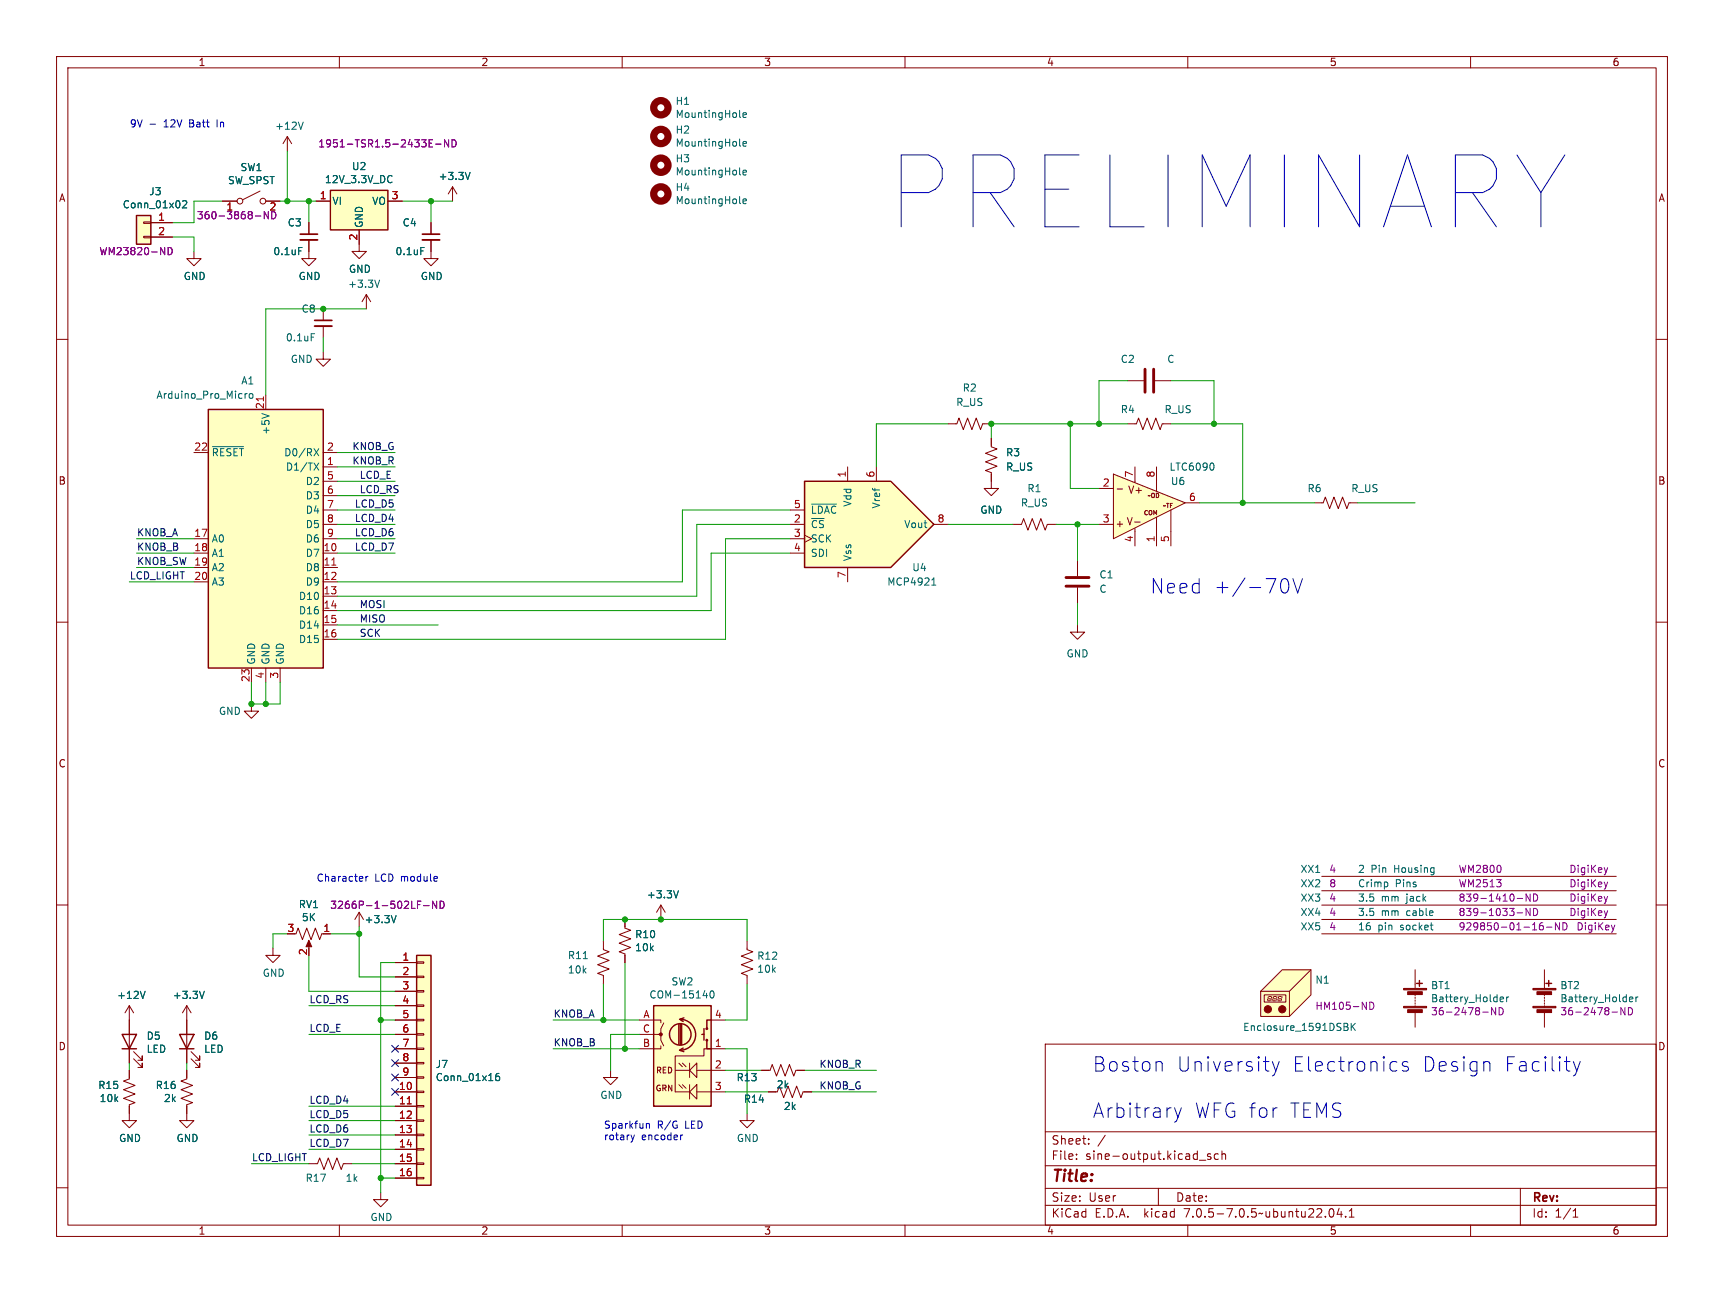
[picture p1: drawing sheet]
<svg xmlns="http://www.w3.org/2000/svg" width="305mm" height="229mm" viewBox="0 0 305 229" stroke-linecap="round" stroke-linejoin="round" font-family="sans-serif">
<g fill="none" stroke="#840000" stroke-width=".18">
<path d="M10 10h284.8v208.6h-284.8zM12 12h280.8v204.6h-280.8zM60 10v2M110 10v2M160 10v2M210 10v2M260 10v2M80 33l-.8 1.3M80 33v2.6M80 33l.8 1.3M10 60h2M292.8 60h2"/>
<path d="M10 110h2M292.8 110h2M10 160h2M292.8 160h2M69.8 170.2h3.9M69.8 172.7h3.9M69.8 175.3h3.9M69.8 177.8h3.9M73.7 177.7h1.2v.2h-1.2zM73.7 175.1h1.2v.3h-1.2zM73.7 172.6h1.2v.2h-1.2zM73.7 170.1h1.2v.2h-1.2z"/>
<path d="M110.5 162.6v1.5l1 .4-2 .7 2 .8-2 .8 2 .7-2 .8 1 .4v1.5M116.8 160l-.7 1.3M116.8 160v2.6M116.8 160l.8 1.3M69.8 193h3.9M69.8 195.6h3.9M69.8 198.1h3.9M69.8 180.3h3.9M69.8 182.9h3.9M69.8 185.4h3.9M69.8 188h3.9M69.8 190.5h3.9"/>
<path d="M73.7 198h1.2v.2h-1.2zM73.7 195.5h1.2v.2h-1.2zM73.7 192.9h1.2v.3h-1.2zM73.7 190.4h1.2v.2h-1.2zM73.7 187.8h1.2v.3h-1.2zM73.7 185.3h1.2v.2h-1.2zM73.7 182.8h1.2v.2h-1.2zM73.7 180.2h1.2v.3h-1.2zM184.8 184.6h108v32h-108zM10 210h2M60 216.6v2M69.8 200.7h3.9"/>
<path d="M69.8 203.2h3.9M69.8 205.7h3.9M69.8 208.3h3.9M73.7 208.2h1.2v.2h-1.2zM73.7 205.6h1.2v.3h-1.2zM73.7 203.1h1.2v.2h-1.2zM73.7 200.5h1.2v.3h-1.2zM110 216.6v2M160 216.6v2M184.8 213.1h108M184.8 210.1h108M184.8 206.1h108"/>
<path d="M184.8 200.1h108M190.3 204.8v.2M190.3 204.1v.1M192.5 202.1v.2M192.5 201.4v.1M195.4 200.7l-1.3 1.9M204.8 210.1v3M210 216.6v2M212 205.1h1.2M214 204.1l-.3-.1-.2 .2v.2l.5 .2v.3h-.5M215.4 204.1l-.4-.1-.3 .3v.4l.1 .2h.6M216 204.1l.3-.1 .3 .1 .1 .9"/>
<path d="M216 203.5v1.5M234.3 215v.2M235.1 213.8l.2-.1a.81 .81 0 0 1 .6 .6 .81 .81 0 0 1-.3 .8l-.1 .1a.81 .81 0 0 1-.4-1.4zM236.8 213.6l-.4 1.1h.9M237.1 214.2v1M237.9 215v.2M238.5 215.2h.9M238.5 214.1l.5-.4v1.5M260 216.6v2M268.8 210.1v6.5M278.1 215.2h.9M278.1 214.1l.4-.4v1.5"/>
<path d="M292.8 210h2"/>
</g>
<path d="M73.7 168.9h2.5v40.7h-2.5z" fill="#ffffc2" stroke="#ffffc2" stroke-width=".18"/>
<path d="M73.7 168.9h2.5v40.7h-2.5z" fill="none" stroke="#840000" stroke-width=".25"/>
<path d="M72 195.2h.7" fill="none" stroke="#a90000" stroke-width=".18"/>
<path d="M83.1 30.5l-.4 1.2M130.8 25.8l.1 .1M131.4 25.4l.6-.1-.1-.2-.4-.1-.1 .2v.6h.5M119.9 157.5l-.4 1.2M88.2 189.8h-.3a.85 .85 0 0 0 0 1.3l.4-.2v-.4l-.2-.2h-.4l-.1 .2" fill="none" stroke="#006464" stroke-width=".18"/>
<circle cx="116.8" cy="24.1" r="1.27" fill="none" stroke="#840000" stroke-width="1.3"/>
<path d="M142.2 85.1h15.3l7.6 7.6-7.6 7.6h-15.3z" fill="#ffffc2"/>
<g fill="none" stroke="#840000" stroke-width=".25">
<path d="M142.2 85.1h15.3l7.6 7.6-7.6 7.6h-15.3zM115.6 177.8h10.1v17.8h-10.1zM120.9 180l-.8 .2 .7 .4M120 181.1v3.6M120.3 180.2a2.73 2.73 0 0 1 2.7 2.7 2.73 2.73 0 0 1-2.7 2.8M120.3 181.1v3.6M120.5 181.1v3.6M120.8 185.3l-.7 .4 .8 .2M124.1 182.9h.4M124.5 181.9v2M125 183.9v1.5h.7M125.7 180.3h-.7v1.6"/>
<circle cx="120.3" cy="182.9" r="1.9"/>
<circle cx="125" cy="183.9" r=".13"/>
<circle cx="125" cy="181.9" r=".13"/>
</g>
<g fill="none" stroke="#840000" stroke-width=".18">
<path d="M139.7 92.7h2.5M139.7 95.3h2.5M139.7 97.8h2.5M139.7 90.2h2.5M142.2 94.6l1.3 .7-1.3 .6M149.9 82.6v2.5M154.9 82.6v2.5M165.1 92.7h2.5M149.9 100.3v2.6M48.3 167.6v1.3h1.2l-1.2 1.3-1.3-1.3h1.3M52.1 165.1h.2l.4-1 .8 2 .7-2 .8 2 .8-2 .7 2 .4-1M54.6 166.6v1"/>
<path d="M57.1 165.1h1.3M132.1 166.4v1.5l1 .4-2 .7 2 .8-2 .8 2 .7-2 .8 1 .4v1.5M107.9 189.2v1.3h1.3l-1.3 1.3-1.2-1.3h1.2M113 180.3h3.8v.5M113 182.9h3.8v1l.5 1M116.8 184.9v.5h-3.8M117.3 180.8l-.5 1.1v1h-.5M119.4 189.2h2.5M120 191.8l.6 .6M120 188l.6 .6M120.6 191.8l.7 .6M120.6 188l.7 .6"/>
<path d="M121.9 188v2.5M121.9 191.8v2.5M123.2 191.8v2.5l-1.3-1.3zM123.2 188v2.5l-1.3-1.3zM123.2 193h5.1M123.2 189.2h5.1M125.7 180.3h2.6M128.3 185.4h-3.8v1.3h-5.1v6.3h2.5M132.1 196.9v1.2h1.2l-1.2 1.3-1.3-1.3h1.3"/>
</g>
<path d="M143.5 89.1h4.4M164.7 103.4h.8M164.9 102.5l.2-.3v1.2M124.3 176h.8M125.6 175.3l.2-.1a.68 .68 0 0 1 .5 .6 .68 .68 0 0 1-.5 .6l-.2-.1-.1-.3z" fill="none" stroke="#006464" stroke-width=".18"/>
<path d="M115.6 177.8h10.1v17.8h-10.1z" fill="#ffffc2" stroke="#ffffc2" stroke-width=".18"/>
<g fill="#840000" stroke="#840000" stroke-width=".18">
<path d="M54.6 166.2l.5 1.2h-1z"/>
<circle cx="116.8" cy="182.9" r=".25"/>
</g>
<path d="M73.8 159.3h.6M77.2 159.3v1.3l-.7-1.3v1.3M77.8 159.3a.64 .64 0 0 1 .7 .7 .64 .64 0 0 1-.7 .6zM74.9 160.1h1" fill="none" stroke="#840084" stroke-width=".18"/>
<path d="M226.7 171.5h5.1v4.4l-3.8 3.8h-5.1v-4.4z" fill="#ffffc2"/>
<g fill="none" stroke="#840000" stroke-width=".18">
<path d="M57.1 54.6v2M57.1 57.7v2M64.8 52.1l.7 1.2M64.8 52.1v2.5M64.8 52.1l-.8 1.2M47 69.9v2.5M34.3 97.8h2.5M34.3 95.3h2.5M34.3 80h2.5M57.1 82.6h2.6M57.1 97.8h2.6M57.1 95.3h2.6"/>
<path d="M57.1 80h2.6M57.1 85.1h2.6M57.1 87.6h2.6M57.1 90.2h2.6M57.1 92.7h2.6M175.3 85.1v1.3h1.2l-1.2 1.2-1.3-1.2h1.3M34.3 100.3h2.5M34.3 102.9h2.5M44.4 118.1v2.6M47 118.1v2.6M49.5 118.1v2.6M57.1 100.3h2.6"/>
<path d="M57.1 102.9h2.6M57.1 105.4h2.6M57.1 108h2.6M57.1 110.5h2.6M57.1 113h2.6M233.7 154.9h52M22.9 177.8v10.2M22.9 177.8l-.8 1.3M22.9 177.8l.7 1.3M33 177.8v10.2M33 177.8l-.7 1.3M33 177.8l.8 1.3"/>
<path d="M63.5 161.3l-.8 1.3M63.5 161.3v2.5M63.5 161.3l.8 1.3M106.7 166.4v1.5l1 .4-2 .7 2 .8-2 .8 2 .7-2 .8 1 .4v1.5M223.5 175.9h3.8v1.3h-3.8zM224.1 176.6v.2M224.2 176.9h.3M224.2 176.2v.3M224.3 176.6h.3M224.4 176.2h.3M224.7 176.6v.3M224.8 176.2v.3"/>
<path d="M225 176.6v.2M225.1 176.9h.4M225.1 176.2v.3M225.2 176.6h.3M225.3 176.2h.3M225.7 176.6l-.1 .3M225.8 176.2l-.1 .3M226 176.6l-.1 .2M226 176.9h.4M226.1 176.2l-.1 .3M226.1 176.6h.3M226.2 176.2h.3"/>
<path d="M226.6 176.6l-.1 .3M226.7 176.2l-.1 .3M226.7 171.5h5.1v4.4l-3.8 3.8h-5.1v-4.4zM228 175.3v4.4M231.8 171.5l-3.8 3.8h-5.1M233.7 165.1h52M233.7 160h52M250.2 171.5v3.3M250.2 175.8v.2M250.2 176.3v.2M250.2 176.8v.2M250.2 177.3v.2"/>
<path d="M250.2 177.8v.3M250.2 179.1v2.5M273 171.5v3.3M273 175.8v.2M273 176.3v.2M273 176.8v.2M273 177.3v.2M273 177.8v.3M273 179.1v2.5M22.9 189.2v1.6l-1.1 .3 2.1 .8-2.1 .8 2.1 .7-2.1 .8 2.1 .7-1 .4v2.8h1.2l-1.2 1.3-1.3-1.3h1.3M23.6 187.2l1.5 1.5v-.7v.7h-.7M23.6 185.9l1.5 1.6v-.8v.8h-.7"/>
<path d="M33 189.2v1.6l-1 .3 2 .8-2 .8 2 .7-2 .8 2 .7-1 .4v2.8h1.3l-1.3 1.3-1.3-1.3h1.3M33.8 187.2l1.5 1.5v-.7v.7h-.8M33.8 185.9l1.5 1.6v-.8v.8h-.8M134.6 189.2h1.5l.4-1 .8 2 .7-2 .8 2 .8-2 .7 2 .4-1h1.5M135.9 193h1.3M137.4 193l.4-1 .8 2.1 .7-2.1 .8 2.1 .7-2.1 .8 2.1 .4-1.1h1.5M54.6 205.7h1.5l.4-1 .8 2.1 .7-2.1 .8 2.1 .8-2.1 .7 2.1 .4-1.1h1.5M67.3 210.8v1.3h1.3l-1.3 1.3-1.3-1.3h1.3"/>
</g>
<g fill="#840000" stroke="#840000" stroke-width=".18">
<path d="M271 177.9h4.1v.3h-4.1z"/>
<path d="M271 174.8h4.1v.2h-4.1z"/>
<path d="M271.7 178.5h2.6v.5h-2.6z"/>
<path d="M271.7 175.3h2.6v.5h-2.6z"/>
<path d="M248.2 177.9h4v.3h-4z"/>
<path d="M248.2 174.8h4v.2h-4z"/>
<path d="M248.9 178.5h2.6v.5h-2.6z"/>
<path d="M248.9 175.3h2.6v.5h-2.6z"/>
<circle cx="224.2" cy="178.4" r=".63"/>
<circle cx="226.7" cy="178.4" r=".63"/>
</g>
<g fill="none" stroke="#006464" stroke-width=".18">
<path d="M130.8 36h.1M130.8 20.7l.1 .1M130.8 30.9h.1M131.4 35.6l.6-.1-.1-.3h-.4l-.1 .1v.7h.5M131.4 20.3l.6-.1-.1-.2-.4-.1-.1 .2v.6h.5M131.4 30.5l.6-.1-.1-.3h-.4l-.1 .2v.6h.5M55 59h.6M67.1 49.5l-.4 1.3M37.6 79h5.5M43.3 69.6v.8M43.7 69.6l-.4 .2M44.1 69.7l.2-.1 .4 .1v.5l-.1 .2h-.3l-.2-.1z"/>
<path d="M55.5 79.3l.9 1.3M56.4 79.3l-.9 1.3M55.5 81.9l.9 1.2M56.4 81.9l-.9 1.2M253.4 153.4l.1 .1M253.5 153.4v1.2M253.5 154.2h-.1M25.7 175.3l-.5 1.2M36.1 175.3l-.4 1.2M70 161.9l-.4 1.2M252.9 163.6h.4M253.2 164.4h.1"/>
<path d="M265.3 177h.5M265.3 176.3h.3l.2 .3-.6 .1M266.4 176.3v.8M266.7 176.3l-.3 .2M288.1 177h.5M288.1 176.3h.4l.2 .3-.6 .1M289.2 176.3v.8M289.6 176.3l-.4 .2M237.6 180.9l.6 .1 .1 .3-.3 .2M237.6 181.5h.4M238 181.5l.3 .3v.3l-.7 .1M238.9 180.9v1.3"/>
<path d="M239.1 181.5l.5 .7M239.6 180.9l-.7 .7"/>
</g>
<g fill="none" stroke="#840084" stroke-width=".18">
<path d="M268.2 158.8h1M270.5 158.1v1.2l-.7-1.2v1.2M271.1 158.1a.64 .64 0 0 1 .8 .6 .64 .64 0 0 1-.8 .6zM284.2 153.4l-.3 .8M284.2 158.5l-.3 .8M242.2 177.2a.64 .64 0 0 1 .7 .6 .64 .64 0 0 1-.7 .7zM264.4 178.2v1.2l-.7-1.2v1.2M265 178.2v1.2a.66 .66 0 0 0 .8-.5 .66 .66 0 0 0-.5-.7M272.4 163.6h.2l.3 .3-.1 .4-.4 .1M272.8 163.1l-.4 .1M273.4 163.9h1M275.7 163.1v1.3l-.7-1.3v1.3"/>
<path d="M276.3 163.1a.64 .64 0 0 1 .8 .7 .64 .64 0 0 1-.8 .6zM285.5 163.6l-.3 .8M287.3 178.2v1.2l-.7-1.2v1.2M287.9 178.2v1.2a.66 .66 0 0 0 .7-.5 .66 .66 0 0 0-.4-.7"/>
</g>
<path d="M36.8 72.4h20.3v45.7h-20.3zM250.4 173.9h1.1M251 173.4v1M273.3 173.9h1M273.8 173.4v1M21.6 182.9h2.5l-1.2 2.5zM21.6 185.4h2.5M31.7 182.9h2.6l-1.3 2.5zM31.7 185.4h2.6" fill="none" stroke="#840000" stroke-width=".25"/>
<g fill="none" stroke="#840000" stroke-width="1.3">
<circle cx="116.8" cy="19" r="1.27"/>
<circle cx="116.8" cy="34.3" r="1.27"/>
<circle cx="116.8" cy="29.2" r="1.27"/>
</g>
<path d="M36.8 72.4h20.3v45.7h-20.3z" fill="#ffffc2" stroke="#ffffc2" stroke-width=".18"/>
<path d="M46.6 70.2v.7M58.7 99.9h.7" fill="none" stroke="#a90000" stroke-width=".18"/>
<path d="M55.6 57.7h3.1" fill="none" stroke="#840000" stroke-width=".33"/>
<path d="M55.6 56.6h3.1" fill="none" stroke="#840000" stroke-width=".3"/>
<path d="M196.8 83.8l12.7 5.1-12.7 6.4z" fill="#ffffc2"/>
<g fill="none" stroke="#840000" stroke-width=".18">
<path d="M25.4 39.2h1.3v.3h-1.3zM26.7 39.4h3.8M39.4 35.6h2.5M46 33.8l-3.1 1.5M47 35.6h2.5M50.8 24.1l-.8 1.3M50.8 24.1v2.6M50.8 24.1l.8 1.3M54.6 39.4v2M55.9 35.6h2.5M68.6 35.6h2.5M76.2 39.4v2"/>
<path d="M25.4 41.8h1.3v.2h-1.3zM26.7 41.9h3.8M34.3 44.5v1.2h1.3l-1.3 1.3-1.3-1.3h1.3M54.6 42.4v3.3h1.3l-1.3 1.3-1.3-1.3h1.3M63.5 40.6v3.9h1.3l-1.3 1.2-1.3-1.2h1.3M76.2 42.4v3.3h1.3l-1.3 1.3-1.3-1.3h1.3M57.1 62.2v1.3h-1.2l1.2 1.3 1.3-1.3h-1.3M167.6 74.9h1.6l.3-1 .8 2 .8-2 .7 2 .8-2 .8 2 .3-1h1.6M175.3 77.5v1.5l1 .4-2.1 .7 2.1 .8-2.1 .8 2.1 .7-2.1 .8 1.1 .4v1.5M199.4 74.9h1.5l.4-1 .8 2 .7-2 .8 2 .7-2 .8 2 .4-1h1.5M199.4 67.3h2.8M204.2 67.3h2.8"/>
<path d="M179.1 92.7h1.5l.4-1 .7 2 .8-2 .8 2 .7-2 .8 2 .4-1h1.5M190.5 99.1v2.8M194.3 86.4h2.5M194.3 92.7h2.5M196.8 83.8l12.7 5.1-12.7 6.4zM197.5 86.5h1M200.6 92.3h1M200.7 82.6v2.7M200.7 94v2.5M204.5 82.6v4.3M204.5 91.4v5.1M207 90.2v6.3"/>
<path d="M209.5 88.9h2.6M232.4 88.9h1.5l.4-1 .8 2 .7-2 .8 2 .8-2 .7 2 .4-1h1.5M190.5 110.5v1.3h1.3l-1.3 1.2-1.3-1.2h1.3M190.5 103.9v2.8M44.4 124.5v1.2h-1.2l1.2 1.3 1.3-1.3h-1.3M233.7 157.5h52M57.1 165.1h1.3M69.8 170.2h3.9M69.8 172.7h3.9M69.8 175.3h3.9M69.8 177.8h3.9M110.5 162.6v1.2"/>
<path d="M110.5 168.9v1.3M233.7 162.6h52M22.9 180.3v2.6M22.9 185.4v2.6M22.9 189.2v1.3M22.9 195.6v1.3M33 180.3v2.6M33 185.4v2.6M33 189.2v1.3M33 195.6v1.3M69.8 193h3.9M69.8 195.6h3.9"/>
<path d="M69.8 198.1h3.9M69.8 180.3h3.9M69.8 182.9h3.9M69.8 185.4h3.9M69.8 188h3.9M69.8 190.5h3.9M134.6 189.2h1.3M135.9 193h1.3M141 189.2h1.2M142.2 193h1.3M69.8 200.7h3.9M69.8 203.2h3.9"/>
<path d="M69.8 205.7h3.9M69.8 208.3h3.9"/>
<circle cx="42.4" cy="35.6" r=".51"/>
<circle cx="46.5" cy="35.6" r=".51"/>
</g>
<g fill="none" stroke="#006464" stroke-width=".18">
<path d="M32.3 35.6l.5-.1 .2 .3-.8 .9h.8M53.6 21.6l-.4 1.3M69.1 31l.2 .2M69.3 32.2l-.2 .1M83.1 30.5l-.4 1.2M52.8 43.8h.6M74.4 43.8h.6M214.5 82l.1 .3-.1 .7M119.9 157.5l-.4 1.2M245.3 156.1v.6M25.7 175.3l-.5 1.2M36.1 175.3l-.4 1.2"/>
<path d="M70 161.9l-.4 1.2M88.2 189.8h-.3a.85 .85 0 0 0 0 1.3l.4-.2v-.4l-.2-.2h-.4l-.1 .2"/>
</g>
<g fill="#ffffc2" stroke="#ffffc2" stroke-width=".18">
<path d="M58.4 33.7h10.2v6.9h-10.2z"/>
<path d="M24.1 38.1h2.6v5.1h-2.6z"/>
</g>
<path d="M24.1 38.1h2.6v5.1h-2.6zM58.4 33.7h10.2v6.9h-10.2z" fill="none" stroke="#840000" stroke-width=".25"/>
<g fill="none" stroke="#840084" stroke-width=".18">
<path d="M45.1 38.2h1M47.4 37.4v1.3l-.7-1.3v1.3M48 37.4v1.3l.5-.1 .3-.6M75.9 25.3h.4M75.9 26h.6M75.9 24.7h.6M77 25.5h1M79.3 24.7v1.3l-.7-1.3v1.3M79.9 24.7a.64 .64 0 0 1 .8 .6 .64 .64 0 0 1-.8 .7zM29.7 43.8a.64 .64 0 0 1 .8 .6 .64 .64 0 0 1-.8 .6zM73.8 159.3h.6M77.2 159.3v1.3l-.7-1.3v1.3"/>
<path d="M77.8 159.3a.64 .64 0 0 1 .7 .7 .64 .64 0 0 1-.7 .6zM284.2 155.9l-.3 .9M74.9 160.1h1M268.2 161.4h1M270.5 160.6v1.3l-.7-1.3v1.3M271.1 160.6a.64 .64 0 0 1 .8 .6 .64 .64 0 0 1-.8 .7zM284.2 161l-.3 .9"/>
</g>
<path d="M53.1 42.4h3M74.7 42.4h3" fill="none" stroke="#840000" stroke-width=".33"/>
<path d="M53.1 41.4h3M74.7 41.4h3" fill="none" stroke="#840000" stroke-width=".3"/>
<path d="M202.4 65.3v4M204 65.3v4M188.5 103.6h4M188.5 102.1h4" fill="none" stroke="#840000" stroke-width=".51"/>
<g fill="none" stroke="#0000c2" stroke-width=".18">
<path d="M26.5 22h1M226.6 102.5a.61 .61 0 0 1 .7-.2 .61 .61 0 0 1 .4 .5 1.49 1.49 0 0 1-.5 2 .65 .65 0 0 1-.7-.4 2.17 2.17 0 0 1 .1-1.9zM228.6 102.3l.8 2.5 .9-2.5M64.7 154.9v.9M65.1 154.9l-.4 .3M77.1 154.9l.2 .4-.6 .1M77.3 155.7l-.2 .1M114.3 198.6v.9M114.3 198.7l.2-.1 .3 .1v.8M204.8 187.7h.3l.4 .3v1.4M207.7 195.9l.6 1.7M208.3 197.6l-.3 .6-.3 .2"/>
<path d="M208.9 195.9l-.6 1.7M225 187.7l.6 1.7M225.6 189.4l-.3 .6-.3 .2M225.6 195.9h.2M226.2 187.7l-.6 1.7M246.2 187.7l.8 .1M247 189.3l-.8 .1M248.9 187.8l-.6-.1-.4 .3 .2 .4 .8 .2 .1 .3-.1 .4-.2 .1-.8-.1M262.7 187.7h.4l.3 .3v1.4M276.6 187.7h1M277.3 189.4h.3M278.2 187.7l.6 1.7"/>
<path d="M278.8 189.4l-.3 .6-.3 .2M279.4 187.7l-.6 1.7M111.6 200.7l.3 .8M111.9 201.5l-.2 .3M112.2 200.7l-.3 .8M120.7 200.7l-.4 .2"/>
</g>
<g fill="none" stroke="#009600" stroke-width=".18">
<path d="M39.4 35.6h-5.1v3.8h-3.8M49.5 35.6h6.4M50.8 26.7v8.9M54.6 35.6v3.8M71.1 35.6h8.9M76.2 35.6v3.8M30.5 41.9h3.8v2.6M57.1 59.7v2.5M64.8 54.6h-17.8v15.3M167.6 74.9h-12.7v7.7M189.2 74.9v11.5h5.1M199.4 67.3h-5.1v7.6"/>
<path d="M199.4 74.9h-24.1v2.6M207 74.9h12.7v14M207 67.3h7.6v7.6M24.1 97.8h10.2M24.1 95.3h10.2M59.7 97.8h10.1M59.7 92.7h10.1M59.7 95.3h10.1M59.7 80h10.1M59.7 82.6h10.1M59.7 87.6h10.1M59.7 85.1h10.1"/>
<path d="M59.7 90.2h10.1M139.7 97.8h-14v10.2h-66M139.7 92.7h-16.5v12.7h-63.5M139.7 95.3h-11.4v17.7h-68.6M139.7 90.2h-19.1v12.7h-60.9M167.6 92.7h11.5M186.7 92.7h7.6M190.5 92.7v6.4M212.1 88.9h20.3M240 88.9h10.2M22.9 102.9h11.4M24.1 100.3h10.2"/>
<path d="M59.7 110.5h17.8M190.5 106.7v3.8M44.4 120.7v3.8h5.1v-3.8M47 120.7v3.8M50.8 165.1h-2.5v2.5M54.6 168.9v6.4h15.2M54.6 177.8h15.2M58.4 165.1h5.1M63.5 163.8v8.9h6.3M69.8 170.2h-2.5v40.6M106.7 166.4v-3.8h25.4v3.8M106.7 174v6.3"/>
<path d="M110.5 170.2v15.2M132.1 174v6.3h-3.8M22.9 188v1.2M33 188v1.2M54.6 198.1h15.2M54.6 195.6h15.2M54.6 182.9h15.2M67.3 180.3h2.5M97.8 180.3h15.2M97.8 185.4h15.2M113 182.9h-5.1v6.3M128.3 189.2h6.3"/>
<path d="M128.3 185.4h3.8v11.5M128.3 193h7.6M142.2 189.2h12.7M143.5 193h11.4M44.4 205.7h10.2M54.6 200.7h15.2M54.6 203.2h15.2M62.2 205.7h7.6M67.3 208.3h2.5"/>
</g>
<path d="M69.2 187.4l1.3 1.2M69.2 189.9l1.3 1.2M69.2 192.4l1.3 1.2M69.2 184.8l1.3 1.2M70.5 187.4l-1.3 1.2M70.5 189.9l-1.3 1.2M70.5 192.4l-1.3 1.2M70.5 184.8l-1.3 1.2" fill="none" stroke="#000084" stroke-width=".18"/>
<path d="M72 195.2h.7" fill="none" stroke="#a90000" stroke-width=".18"/>
<g fill="#009600" stroke="#009600" stroke-width=".18">
<circle cx="214.6" cy="74.9" r=".46"/>
<circle cx="189.2" cy="74.9" r=".46"/>
<circle cx="194.3" cy="74.9" r=".46"/>
<circle cx="190.5" cy="92.7" r=".46"/>
<circle cx="175.3" cy="74.9" r=".46"/>
<circle cx="219.7" cy="88.9" r=".46"/>
<circle cx="110.5" cy="185.4" r=".46"/>
<circle cx="110.5" cy="162.6" r=".46"/>
<circle cx="116.8" cy="162.6" r=".46"/>
<circle cx="106.7" cy="180.3" r=".46"/>
<circle cx="67.3" cy="180.3" r=".46"/>
<circle cx="67.3" cy="208.3" r=".46"/>
<circle cx="63.5" cy="165.1" r=".46"/>
<circle cx="47" cy="124.5" r=".46"/>
<circle cx="44.4" cy="124.5" r=".46"/>
<circle cx="50.8" cy="35.6" r=".46"/>
<circle cx="54.6" cy="35.6" r=".46"/>
<circle cx="76.2" cy="35.6" r=".46"/>
<circle cx="57.1" cy="54.6" r=".46"/>
</g>
<text font-size="17.7" fill="#0000c2" x="156.2" y="41.7">PRELIMINARY</text>
<g font-size="3.5" fill="#0000c2">
<text x="203.2" y="105.2">Need</text>
<text x="214.3" y="105.2">+/-70V</text>
<text x="193" y="189.7">Boston</text>
<text x="207.8" y="189.7">University</text>
<text x="228.1" y="189.7">Electronics</text>
<text x="251" y="189.7">Design</text>
<text x="265.3" y="189.7">Facility</text>
<text x="193" y="197.9">Arbitrary</text>
<text x="210.9" y="197.9">WFG for</text>
<text x="227.5" y="197.9">TEMS</text>
</g>
<text font-size="2.8" fill="#840000" x="185.8" y="209.4">Title:</text>
<g font-size="2.1" fill="#840000">
<text x="185.8" y="202.5">Sheet:</text>
<text x="185.8" y="205.2">File:</text>
<text x="191.8" y="205.2">sine-output.kicad_sch</text>
<text x="185.8" y="215.4">KiCad</text>
<text x="185.8" y="212.6">Size:</text>
<text x="192.4" y="212.6">User</text>
<text x="193.5" y="215.4">E.D.A.</text>
<text x="202.2" y="215.4">kicad</text>
<text x="207.8" y="212.6">Date:</text>
<text x="209.3" y="215.4">7.0.5-7.0.5~ubuntu22.04.1</text>
<text x="270.8" y="212.8">Rev:</text>
<text x="270.8" y="215.4">Id:</text>
<text x="274.8" y="215.4">1/1</text>
</g>
<g font-size="1.8" fill="#840000">
<text x="35" y="11.8">1</text>
<text x="85" y="11.8">2</text>
<text x="135" y="11.8">3</text>
<text x="185" y="11.8">4</text>
<text x="235" y="11.8">5</text>
<text x="285" y="11.8">6</text>
<text x="10.4" y="35.8">A</text>
<text x="293.2" y="35.8">A</text>
<text x="10.3" y="85.8">B</text>
<text x="199.4" y="87.4">V+</text>
<text x="293.1" y="85.8">B</text>
<text x="197.1" y="93.4">+ V-</text>
<text x="10.3" y="135.8">C</text>
<text x="293.1" y="135.8">C</text>
<text x="10.3" y="185.8">D</text>
<text x="293.1" y="185.8">D</text>
<text x="35" y="218.4">1</text>
<text x="85" y="218.4">2</text>
<text x="135" y="218.4">3</text>
<text x="185" y="218.4">4</text>
<text x="235" y="218.4">5</text>
<text x="285" y="218.4">6</text>
</g>
<g font-size="1.8" fill="#0000c2">
<text x="22.9" y="22.6">9V -</text>
<text x="28.9" y="22.6">12V</text>
<text x="33.5" y="22.6">Batt</text>
<text x="38.5" y="22.6">In</text>
<text x="55.9" y="156">Character</text>
<text x="66.2" y="156">LCD module</text>
<text x="106.7" y="199.6">Sparkfun</text>
<text x="106.7" y="201.7">rotary</text>
<text x="113.3" y="201.7">encoder</text>
<text x="116.1" y="199.6">R/G</text>
<text x="121.1" y="199.6">LED</text>
</g>
<g font-size="1.8" fill="#006464">
<text x="48.6" y="23.1">+12V</text>
<text x="119.4" y="23.8">H2</text>
<text x="119.4" y="18.7">H1</text>
<text x="119.4" y="21">MountingHole</text>
<text x="119.4" y="26.1">MountingHole</text>
<text x="119.4" y="28.9">H3</text>
<text x="26.3" y="34.7">J3</text>
<text x="40.2" y="32.7">SW_SPST</text>
<text x="42.5" y="30.4">SW1</text>
<text x="57.4" y="32.6">12V_3.3V_DC</text>
<text x="62.2" y="30.2">U2</text>
<text x="77.5" y="32">+3.3V</text>
<text x="119.4" y="33.9">H4</text>
<text x="119.4" y="31.2">MountingHole</text>
<text x="21.6" y="37">Conn_01x02</text>
<text x="50.8" y="40.2">C3</text>
<text x="58.7" y="36.4">VI</text>
<text x="64.3" y="40.4" transform="rotate(-90 64.3 40.4)">GND</text>
<text x="65.8" y="36.4">VO</text>
<text x="71.1" y="40.2">C4</text>
<text x="119.4" y="36.3">MountingHole</text>
<text x="48.3" y="45.3">0.1uF</text>
<text x="69.9" y="45.3">0.1uF</text>
<text x="32.4" y="49.7">GND</text>
<text x="52.7" y="49.7">GND</text>
<text x="61.5" y="51">+3.3V</text>
<text x="61.6" y="48.4">GND</text>
<text x="74.3" y="49.7">GND</text>
<text x="53.3" y="55.4">C8</text>
<text x="50.5" y="60.5">0.1uF</text>
<text x="51.3" y="64.3">GND</text>
<text x="198.1" y="64.3">C2</text>
<text x="206.3" y="64.3">C</text>
<text x="27.6" y="70.7">Arduino_Pro_Micro</text>
<text x="42.6" y="68.1">A1</text>
<text x="169" y="71.9">R_US</text>
<text x="170.1" y="69.4">R2</text>
<text x="47.8" y="76.9" transform="rotate(-90 47.8 76.9)">+5V</text>
<text x="198.1" y="73.2">R4</text>
<text x="205.8" y="73.2">R_US</text>
<text x="37.3" y="80.8">~{RESET}</text>
<text x="50.2" y="80.8">D0/RX</text>
<text x="50.5" y="83.4">D1/TX</text>
<text x="177.8" y="80.8">R3</text>
<text x="177.8" y="83.4">R_US</text>
<text x="206.7" y="83.4">LTC6090</text>
<text x="54" y="85.9">D2</text>
<text x="54" y="88.5">D3</text>
<text x="150.7" y="89.6" transform="rotate(-90 150.7 89.6)">Vdd</text>
<text x="155.8" y="89.9" transform="rotate(-90 155.8 89.9)">Vref</text>
<text x="180.4" y="89.7">R_US</text>
<text x="181.6" y="87.2">R1</text>
<text x="206.9" y="85.9">U6</text>
<text x="231.1" y="87.2">R6</text>
<text x="238.8" y="87.2">R_US</text>
<text x="54" y="91">D4</text>
<text x="54" y="93.5">D5</text>
<text x="143.3" y="93.5">~{CS}</text>
<text x="143.3" y="91">~{LDAC}</text>
<text x="159.8" y="93.5">Vout</text>
<text x="173.3" y="91">GND</text>
<text x="37.3" y="96.1">A0</text>
<text x="37.3" y="98.6">A1</text>
<text x="37.3" y="101.2">A2</text>
<text x="54" y="98.6">D7</text>
<text x="54" y="101.2">D8</text>
<text x="54" y="96.1">D6</text>
<text x="143.3" y="96.1">SCK</text>
<text x="143.3" y="98.6">SDI</text>
<text x="150.7" y="99.3" transform="rotate(-90 150.7 99.3)">Vss</text>
<text x="161.2" y="101.2">U4</text>
<text x="37.3" y="103.7">A3</text>
<text x="52.8" y="106.2">D10</text>
<text x="54" y="103.7">D9</text>
<text x="156.8" y="103.7">MCP4921</text>
<text x="194.3" y="102.4">C1</text>
<text x="194.3" y="105">C</text>
<text x="52.8" y="108.8">D16</text>
<text x="52.8" y="111.3">D14</text>
<text x="52.8" y="113.9">D15</text>
<text x="45.3" y="117.6" transform="rotate(-90 45.3 117.6)">GND</text>
<text x="47.8" y="117.6" transform="rotate(-90 47.8 117.6)">GND</text>
<text x="50.4" y="117.6" transform="rotate(-90 50.4 117.6)">GND</text>
<text x="188.5" y="116.4">GND</text>
<text x="38.6" y="126.6">GND</text>
<text x="229.9" y="154.5">XX1</text>
<text x="240" y="154.5">2</text>
<text x="242.3" y="154.5">Pin</text>
<text x="246.5" y="154.5">Housing</text>
<text x="52.8" y="160.7">RV1</text>
<text x="114.3" y="159">+3.3V</text>
<text x="229.9" y="159.6">XX3</text>
<text x="229.9" y="157">XX2</text>
<text x="240" y="159.6">3.5</text>
<text x="240" y="157">Crimp</text>
<text x="244.2" y="159.6">mm</text>
<text x="246.6" y="157">Pins</text>
<text x="248.6" y="159.6">jack</text>
<text x="53.3" y="163">5K</text>
<text x="64.4" y="163.4">+3.3V</text>
<text x="112.2" y="166">R10</text>
<text x="229.9" y="164.7">XX5</text>
<text x="229.9" y="162.1">XX4</text>
<text x="240" y="164.7">16</text>
<text x="240" y="162.1">3.5</text>
<text x="243.6" y="164.7">pin</text>
<text x="244.2" y="162.1">mm</text>
<text x="247.5" y="164.7">socket</text>
<text x="248.6" y="162.1">cable</text>
<text x="46.4" y="172.9">GND</text>
<text x="100.3" y="169.7">R11</text>
<text x="100.3" y="172.3">10k</text>
<text x="112.2" y="168.3">10k</text>
<text x="133.8" y="169.8">R12</text>
<text x="133.8" y="172.1">10k</text>
<text x="20.6" y="176.8">+12V</text>
<text x="30.5" y="176.8">+3.3V</text>
<text x="114.8" y="176.7">COM-15140</text>
<text x="118.7" y="174.4">SW2</text>
<text x="232.5" y="174.1">N1</text>
<text x="252.9" y="175">BT1</text>
<text x="275.8" y="175">BT2</text>
<text x="25.9" y="184">D5</text>
<text x="36" y="184">D6</text>
<text x="219.7" y="182.4">Enclosure_1591DSBK</text>
<text x="25.9" y="186.3">LED</text>
<text x="36" y="186.3">LED</text>
<text x="77" y="189">J7</text>
<text x="77" y="191.3">Conn_01x16</text>
<text x="130.2" y="191.3">R13</text>
<text x="17.3" y="192.7">R15</text>
<text x="17.6" y="195">10k</text>
<text x="27.5" y="192.7">R16</text>
<text x="28.9" y="195">2k</text>
<text x="106.1" y="194.4">GND</text>
<text x="131.4" y="195.1">R14</text>
<text x="137.2" y="192.6">2k</text>
<text x="138.5" y="196.4">2k</text>
<text x="21" y="202.1">GND</text>
<text x="31.1" y="202.1">GND</text>
<text x="130.2" y="202.1">GND</text>
<text x="54" y="209.1">R17</text>
<text x="61" y="209.1">1k</text>
<text x="65.4" y="216">GND</text>
</g>
<g font-size="1.8" fill="#840084">
<text x="56.2" y="26.2">1951-TSR1.5-2433E-ND</text>
<text x="34.7" y="38.9">360-3868-ND</text>
<text x="17.5" y="45.3">WM23820-ND</text>
<text x="235" y="154.5">4</text>
<text x="257.8" y="154.5">WM2800</text>
<text x="277.4" y="154.5">DigiKey</text>
<text x="58.3" y="160.8">3266P-1-502LF-ND</text>
<text x="235" y="159.6">4</text>
<text x="235" y="157">8</text>
<text x="257.8" y="159.6">839-1410-ND</text>
<text x="257.8" y="157">WM2513</text>
<text x="277.4" y="159.6">DigiKey</text>
<text x="277.4" y="157">DigiKey</text>
<text x="235" y="164.7">4</text>
<text x="235" y="162.1">4</text>
<text x="257.8" y="164.7">929850-01-16-ND</text>
<text x="257.8" y="162.1">839-1033-ND</text>
<text x="277.4" y="162.1">DigiKey</text>
<text x="278.7" y="164.7">DigiKey</text>
<text x="232.5" y="178.7">HM105-ND</text>
<text x="252.9" y="177.4">Battery_Holder</text>
<text x="252.9" y="179.7">36-2478-ND</text>
<text x="275.8" y="177.4">Battery_Holder</text>
<text x="275.8" y="179.7">36-2478-ND</text>
</g>
<g font-size="1.8" fill="#a90000">
<text x="56.5" y="35.3">1</text>
<text x="69.2" y="35.3">3</text>
<text x="27.9" y="39.1">1</text>
<text x="27.9" y="41.7">2</text>
<text x="40" y="37.5">1</text>
<text x="47.6" y="37.5">2</text>
<text x="63.2" y="42.6" transform="rotate(-90 63.2 42.6)">2</text>
<text x="46.7" y="72.4" transform="rotate(-90 46.7 72.4)">21</text>
<text x="34.3" y="79.8">22</text>
<text x="57.8" y="82.3">1</text>
<text x="57.8" y="79.8">2</text>
<text x="57.8" y="84.8">5</text>
<text x="57.8" y="87.4">6</text>
<text x="57.8" y="89.9">7</text>
<text x="140.3" y="89.9">5</text>
<text x="149.6" y="84.5" transform="rotate(-90 149.6 84.5)">1</text>
<text x="154.7" y="84.5" transform="rotate(-90 154.7 84.5)">6</text>
<text x="194.9" y="86.1">2</text>
<text x="200.4" y="84.5" transform="rotate(-90 200.4 84.5)">7</text>
<text x="204.2" y="84.5" transform="rotate(-90 204.2 84.5)">8</text>
<text x="210.2" y="88.6">6</text>
<text x="34.3" y="95">17</text>
<text x="57.8" y="92.5">8</text>
<text x="57.8" y="95">9</text>
<text x="140.3" y="92.5">2</text>
<text x="140.3" y="95">3</text>
<text x="165.7" y="92.5">8</text>
<text x="194.9" y="92.5">3</text>
<text x="200.4" y="95.9" transform="rotate(-90 200.4 95.9)">4</text>
<text x="204.2" y="95.9" transform="rotate(-90 204.2 95.9)">1</text>
<text x="206.8" y="95.9" transform="rotate(-90 206.8 95.9)">5</text>
<text x="34.3" y="97.5">18</text>
<text x="34.3" y="100.1">19</text>
<text x="57.1" y="97.5">10</text>
<text x="57.1" y="100.1">11</text>
<text x="140.3" y="97.5">4</text>
<text x="34.3" y="102.6">20</text>
<text x="57.1" y="102.6">12</text>
<text x="57.1" y="105.2">13</text>
<text x="57.1" y="107.7">14</text>
<text x="149.6" y="102.3" transform="rotate(-90 149.6 102.3)">7</text>
<text x="57.1" y="110.2">15</text>
<text x="57.1" y="112.8">16</text>
<text x="44.2" y="120.7" transform="rotate(-90 44.2 120.7)">23</text>
<text x="46.7" y="120" transform="rotate(-90 46.7 120)">4</text>
<text x="49.3" y="120" transform="rotate(-90 49.3 120)">3</text>
<text x="50.8" y="164.8">3</text>
<text x="57.1" y="164.8">1</text>
<text x="54.4" y="168.9" transform="rotate(-90 54.4 168.9)">2</text>
<text x="71.1" y="169.9">1</text>
<text x="71.1" y="172.5">2</text>
<text x="71.1" y="175">3</text>
<text x="71.1" y="177.5">4</text>
<text x="71.1" y="180.1">5</text>
<text x="71.1" y="182.6">6</text>
<text x="71.1" y="185.2">7</text>
<text x="113.6" y="185.2">B</text>
<text x="113.6" y="182.6">C</text>
<text x="113.7" y="180.1">A</text>
<text x="126.3" y="185.2">1</text>
<text x="126.3" y="180.1">4</text>
<text x="71.1" y="187.7">8</text>
<text x="71.1" y="190.2">9</text>
<text x="126.3" y="189">2</text>
<text x="70.5" y="192.8">10</text>
<text x="70.5" y="195.3">11</text>
<text x="70.5" y="197.9">12</text>
<text x="126.3" y="192.8">3</text>
<text x="70.5" y="200.4">13</text>
<text x="70.5" y="202.9">14</text>
<text x="70.5" y="205.5">15</text>
<text x="70.5" y="208">16</text>
</g>
<g font-size="1.8" fill="#0f0f0f">
<text x="62.3" y="82.2">KNOB_R</text>
<text x="62.3" y="79.7">KNOB_G</text>
<text x="62.7" y="89.8">LCD_D5</text>
<text x="63.5" y="87.3">LCD_RS</text>
<text x="63.5" y="84.7">LCD_E</text>
<text x="24.1" y="94.9">KNOB_A</text>
<text x="62.7" y="92.4">LCD_D4</text>
<text x="62.7" y="94.9">LCD_D6</text>
<text x="24.1" y="100">KNOB_SW</text>
<text x="24.1" y="97.4">KNOB_B</text>
<text x="62.7" y="97.4">LCD_D7</text>
<text x="22.9" y="102.5">LCD_LIGHT</text>
<text x="63.5" y="107.6">MOSI</text>
<text x="63.5" y="110.1">MISO</text>
<text x="63.5" y="112.7">SCK</text>
<text x="54.6" y="177.5">LCD_RS</text>
<text x="97.8" y="180">KNOB_A</text>
<text x="54.6" y="182.5">LCD_E</text>
<text x="97.8" y="185.1">KNOB_B</text>
<text x="144.8" y="188.9">KNOB_R</text>
<text x="54.6" y="195.2">LCD_D4</text>
<text x="54.6" y="197.8">LCD_D5</text>
<text x="144.8" y="192.7">KNOB_G</text>
<text x="54.6" y="202.9">LCD_D7</text>
<text x="54.6" y="200.3">LCD_D6</text>
<text x="44.4" y="205.4">LCD_LIGHT</text>
</g>
<g font-size="1.4" fill="#840000">
<text x="115.9" y="189.9">RED</text>
<text x="115.8" y="193.1">GRN</text>
</g>
<g font-size="1.1" fill="#840000">
<text x="202.8" y="88.2">~OD</text>
<text x="205.5" y="90">~TF</text>
<text x="202.1" y="91.2">COM</text>
</g>
</svg>
